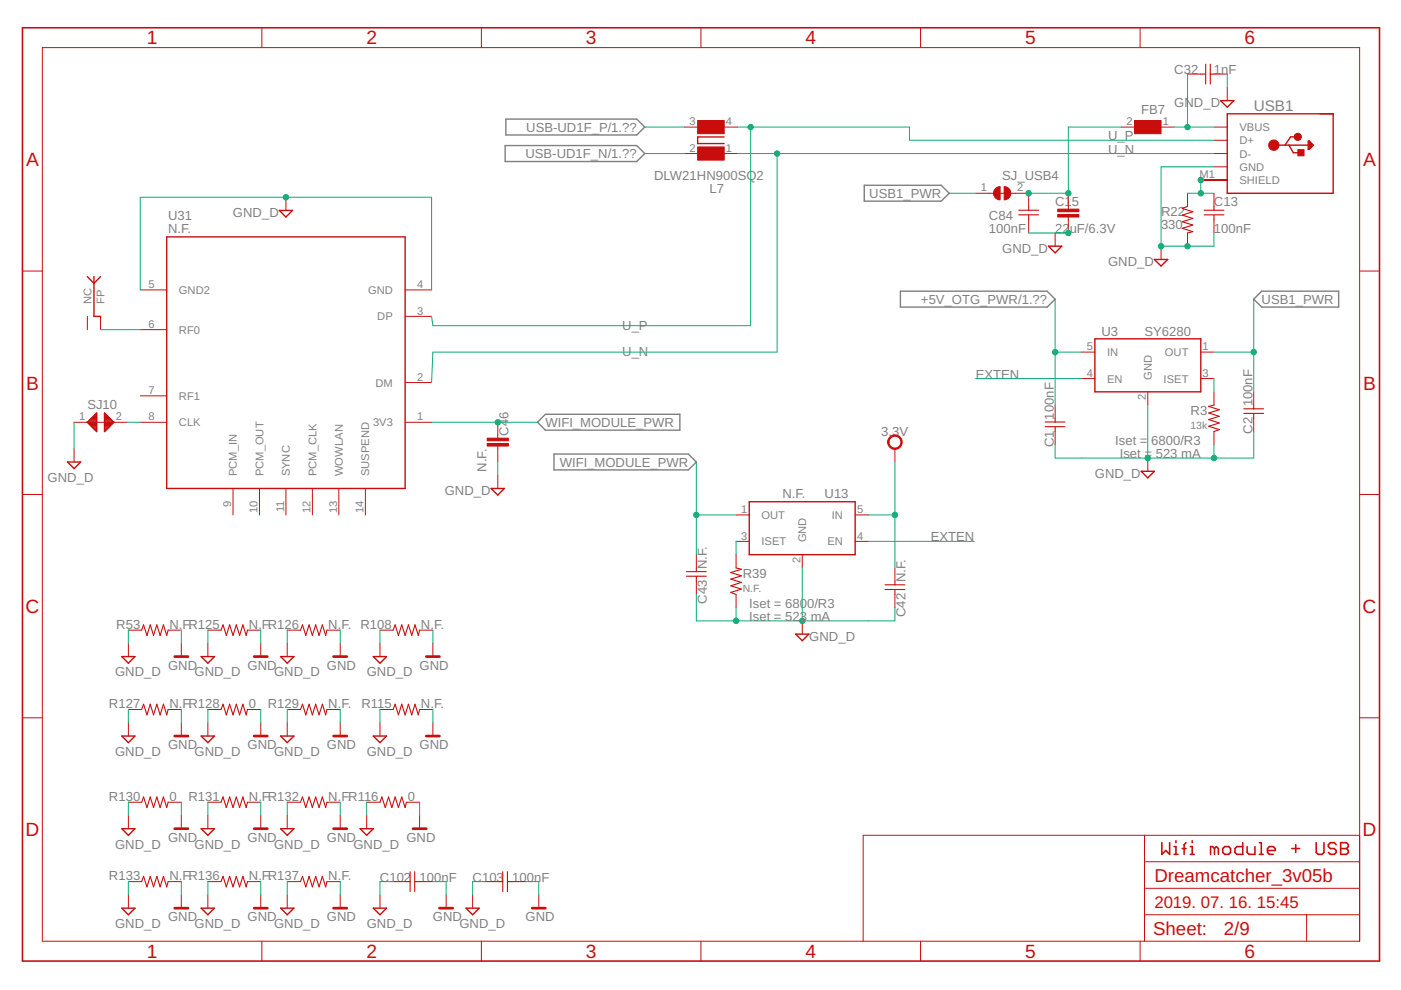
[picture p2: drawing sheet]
<svg xmlns="http://www.w3.org/2000/svg" width="297mm" height="210mm" viewBox="0 0 297 210" stroke-linecap="round" stroke-linejoin="round" font-family="sans-serif">
<path d="M107.1 30.9h27.9l1.7 1.7-1.7 1.6h-27.9zM107.3 25.3h27.7l1.7 1.6-1.7 1.7h-27.7zM183.2 39.3h16.4l1.7 1.7-1.7 1.7h-16.4zM190.9 61.7h31.1l1.7 1.7-1.7 1.7h-31.1zM267.5 61.7h16.3v3.4h-16.3l-1.7-1.7zM115.6 87.8h28.5v3.4h-28.5l-1.6-1.7zM117.5 96.3h28.4l1.7 1.7-1.7 1.6h-28.4z" fill="none" stroke="#808080" stroke-width=".3"/>
<g fill="none" stroke="#c90d0c" stroke-width=".34">
<path d="M4.8 5.9h287.7v197.9h-287.7zM246.3 178.7v2.4l.9-.8 .8 .8v-2.4M248.9 179.5h.4v1.6M249.3 178.3v.4M250.6 179.9h.9M251.5 178.7l-.4 .4v2M252.4 179.5h.4v1.6M252.8 178.3v.4M257.5 179.9l-.4-.4h-.4v1.6M257.5 179.9v1.2M257.5 179.9l.4-.4 .4 .4v1.2M259.2 179.9l.5-.4h.8l.4 .4v.8l-.4 .4h-.8l-.5-.4z"/>
<path d="M263.5 178.7v2.4h-1.2l-.5-.4v-.8l.5-.4h1.2M264.4 179.5v1.2l.4 .4h1.3v-1.6M267 178.7h.4v2.4M273.9 179.9h1.6M274.7 179.1v1.6M279.1 178.7v2l.4 .4h.8l.4-.4v-2M283.3 179.1l-.4-.4h-.8l-.5 .4v.4l.5 .4h.8l.4 .4v.4l-.4 .4h-.8l-.5-.4M284.2 178.7h1.3l.4 .4v.4l-.4 .4 .4 .4v.4l-.4 .4h-1.3zM284.2 179.9h1.3M248.9 181.1h.8M252.4 181.1h.8M267 181.1h.8"/>
<path d="M268.7 180.3h1.7v-.4l-.4-.4h-.9l-.4 .4v.8l.4 .4h.9"/>
</g>
<g fill="none" stroke="#c90d0c" stroke-width=".3">
<path d="M153.5 29h-5.6v1.4h5.6M258.8 21.3h2.8l-1.4 1.4zM260.2 24.1h22.5v16.9h-22.5zM270.1 30.8h7.3M273.3 30.8l.9 1.6h1.3M274.7 29h-1.1l-1.1 1.8M277.4 29.9h.2l.9 .9-.9 .9h-.2zM277.6 29.9v1.6M278 30.8l-.2 .4v-.8l.5 .4M18.5 58.7l1.4 1.4 1.4-1.4M19.9 58.7v8.4h1.4M35.3 50.2h50.6v53.4h-50.6z"/>
<path d="M59.2 44.6h2.8l-1.4 1.4zM222.3 52.2h2.8l-1.4 1.4zM244.8 55h2.8l-1.4 1.4zM232.1 71.8h22.5v11.3h-22.5zM14.3 98h2.8l-1.4 1.4zM18.5 89.5l2-1.9v3.9zM18.5 89.5h2M18.7 89.8h1.8M18.8 89.3h1.7M19 90h1.5M19 89h1.5M19.2 90.3h1.3"/>
<path d="M19.3 88.8h1.2M19.5 90.5h1M19.5 88.5h1M19.7 90.8h.8M19.8 88.3h.7M20 91h.5M20 88h.5M20.2 91.2h.3M20.3 87.8h.2M22.2 91.2h.2M22.2 91h.5M22.2 90.8h.7"/>
<path d="M22.2 90.5h1M22.2 90.3h1.2M22.2 90h1.5M22.2 89.8h1.7M22.2 89.5h1.9M22.2 89.3h1.7M22.2 89h1.4M22.2 88.8h1.2M22.2 88.5h.9M22.2 88.3h.7M22.2 88h.4M22.2 87.8h.2"/>
<path d="M22.2 87.6l1.9 1.9-1.9 2zM242 99.9h2.8l-1.4 1.4zM104.1 103.6h2.8l-1.4 1.4zM158.9 106.4h22.4v11.2h-22.4zM25.8 139.2h2.8l-1.4 1.4zM42.7 139.2h2.8l-1.4 1.4zM59.5 139.2h2.8l-1.4 1.4zM79.1 139.2h2.9l-1.4 1.4zM168.7 134.5h2.8l-1.4 1.3zM25.8 156.1h2.8l-1.4 1.4zM42.7 156.1h2.8l-1.4 1.4zM59.5 156.1h2.8l-1.4 1.4z"/>
<path d="M79.1 156.1h2.9l-1.4 1.4zM25.8 175.7h2.8l-1.4 1.4zM42.7 175.7h2.8l-1.4 1.4zM59.5 175.7h2.8l-1.4 1.4zM76.3 175.7h2.8l-1.4 1.4zM25.8 192.6h2.8l-1.4 1.4zM42.7 192.6h2.8l-1.4 1.4zM59.5 192.6h2.8l-1.4 1.4zM79.1 192.6h2.9l-1.4 1.4zM98.8 192.6h2.8l-1.4 1.4z"/>
</g>
<g fill="#c90d0c" stroke="#c90d0c" stroke-width=".21">
<path d="M212.9 39.6a1.41 1.41 0 0 1 1.4 1.4 1.41 1.41 0 0 1-1.4 1.4z" fill-rule="evenodd"/>
<path d="M211.1 40l.9-.4v2.8a1.4 1.4 0 0 1-1.2-.9 1.4 1.4 0 0 1 .3-1.5z" fill-rule="evenodd"/>
<path d="M188.6 92.7a1.54 1.54 0 0 1 2.5 .2 1.54 1.54 0 0 1-.9 2.3 1.54 1.54 0 0 1-2-1.5h.3a1.26 1.26 0 0 1 1.8-1 1.26 1.26 0 0 1 .2 2.1 1.26 1.26 0 0 1-2-.8v-.3h-.3z" fill-rule="evenodd"/>
<circle cx="270.1" cy="30.8" r="1.11"/>
<circle cx="275.2" cy="29" r=".78"/>
</g>
<g fill="#c90d0c" stroke="#c90d0c" stroke-width=".21">
<path d="M275.2 31.7h1.3v1.3h-1.3z"/>
<path d="M240.5 25.5h5.7v2.8h-5.7z"/>
<path d="M224.3 44.3h4.4v.6h-4.4z"/>
<path d="M224.3 45.5h4.4v.5h-4.4z"/>
<path d="M147.9 31.2h5.6v2.8h-5.6z"/>
<path d="M147.9 25.5h5.6v2.8h-5.6z"/>
<path d="M103.3 94h4.5v.6h-4.5z"/>
<path d="M103.3 92.9h4.5v.6h-4.5z"/>
</g>
<g fill="none" stroke="#c90d0c" stroke-width=".21">
<path d="M9 10.1h279.3v189.5h-279.3zM55.5 5.9v4.2M102.1 5.9v4.2M148.6 5.9v4.2M195.2 5.9v4.2M241.7 5.9v4.2M251.8 15.7h2.8M257.4 15.7h2.8M260.2 18.5v2.8M145.1 32.6h2.8M145.1 26.9h2.8M153.5 32.6h2.8"/>
<path d="M153.5 26.9h2.8M237.7 26.9h2.8M246.2 26.9h2.8M254.6 38.2h5.6M257.4 29.7h2.8M257.4 32.6h2.8M257.4 26.9h2.8M257.4 35.4h2.8M4.8 57.5h4.2M60.6 41.8v2.8M206.9 41h3.8M211.1 41h2.8"/>
<path d="M214.3 41h3.8v2.8M218.1 46.6v2.8M223.7 49.4v2.8M226.5 41v3.3M226.5 46v3.4M246.2 52.2v2.8M251.8 41v2.8M251.8 49.4v2.8M257.4 41v2.8M257.4 46.6v2.8M288.3 57.5h4.2M18.5 67.1v2.8"/>
<path d="M21.3 67.1v2.8M29.7 61.5h5.6M29.7 69.9h5.6M85.9 67.1h5.6M85.9 61.5h5.6M229.3 74.7h2.8M254.6 74.7h2.8M15.7 89.5h11.2M15.7 95.1v2.9M29.7 89.5h5.6M29.7 83.9h5.6M85.9 89.5h5.6"/>
<path d="M85.9 81.1h5.6M105.5 89.5v3.4M105.5 94.6v3.4M189.7 95.1v2.9M223.7 85.9v2.8M223.7 91.5v2.8M229.3 80.3h2.8M243.4 83.1v2.8M243.4 97.1v2.8M254.6 80.3h2.8M257.4 83.1v2.8M257.4 91.5v2.8"/>
<path d="M265.8 83.1v2.8M265.8 88.7v2.8M4.8 104.8h4.2M49.4 103.6v5.6M55 103.6v5.6M60.6 103.6v5.6M66.2 103.6v5.6M71.8 103.6v5.6M77.5 103.6v5.6M105.5 100.8v2.8M147.6 117.6v2.8M156.1 114.8h2.8"/>
<path d="M156.1 109.2h2.8M156.1 117.6v2.8M170.1 117.6v2.8M181.3 114.8h2.8M181.3 109.2h2.8M288.3 104.8h4.2M27.2 136.4v2.8M27.2 133.6h2.8M35.6 133.6h2.8M38.4 136.4v2.8M44.1 136.4v2.8M44.1 133.6h2.8"/>
<path d="M52.5 133.6h2.8M55.3 136.4v2.8M60.9 136.4v2.8M60.9 133.6h2.8M69.3 133.6h2.8M72.1 136.4v2.8M80.6 136.4v2.8M80.6 133.6h2.8M89 133.6h2.8M91.8 136.4v2.8M147.6 123.2v2.8M156.1 126v2.8"/>
<path d="M170.1 131.6v2.9M189.7 120.4v2.8M189.7 126v2.8M4.8 152.2h4.2M27.2 153.2v2.9M27.2 150.4h2.8M35.6 150.4h2.8M38.4 153.2v2.9M44.1 153.2v2.9M44.1 150.4h2.8M52.5 150.4h2.8M55.3 153.2v2.9"/>
<path d="M60.9 153.2v2.9M60.9 150.4h2.8M69.3 150.4h2.8M72.1 153.2v2.9M80.6 153.2v2.9M80.6 150.4h2.8M89 150.4h2.8M91.8 153.2v2.9M288.3 152.2h4.2M27.2 172.9v2.8M27.2 170.1h2.8M35.6 170.1h2.8"/>
<path d="M38.4 172.9v2.8M44.1 172.9v2.8M44.1 170.1h2.8M52.5 170.1h2.8M55.3 172.9v2.8M60.9 172.9v2.8M60.9 170.1h2.8M69.3 170.1h2.8M72.1 172.9v2.8M77.7 170.1h2.9M77.7 172.9v2.8M86.2 170.1h2.8"/>
<path d="M89 172.9v2.8M242.7 177.1v22.5M288.3 177.1h-105.3v22.5M27.2 189.7v2.9M27.2 186.9h2.8M35.6 186.9h2.8M38.4 189.7v2.9M44.1 189.7v2.9M44.1 186.9h2.8M52.5 186.9h2.8M55.3 189.7v2.9M55.5 199.6v4.2"/>
<path d="M60.9 189.7v2.9M60.9 186.9h2.8M69.3 186.9h2.8M72.1 189.7v2.9M80.6 189.7v2.9M83.4 186.9h2.8M89 186.9h2.8M94.6 189.7v2.9M100.2 189.7v2.9M102.1 199.6v4.2M103 186.9h2.8M108.6 186.9h2.8"/>
<path d="M114.2 189.7v2.9M148.6 199.6v4.2M195.2 199.6v4.2M241.7 199.6v4.2M242.7 194h45.6M242.7 188.3h45.6M242.7 182.7h45.6M277 194v5.6"/>
</g>
<g fill="none" stroke="#c90d0c" stroke-width=".23">
<path d="M254.6 15.7h1M255.6 13.6v4.2M256.6 13.6v4.2M256.6 15.7h.8M216 45.6h4.2M216 44.6h4.2M218.1 43.8v.8M218.1 45.6v1M251.8 43.8l-1.1 .4 2.2 .7-2.2 .7 2.2 .7-2.2 .7 2.2 .7-2.2 .7 2.2 .7-1.1 .3M255.3 45.6h4.2M255.3 44.6h4.2M257.4 43.8v.8"/>
<path d="M257.4 45.6v1M221.6 90.5h4.2M221.6 89.5h4.2M223.7 88.7v.8M223.7 90.5v1M257.4 85.9l-1.1 .3 2.2 .7-2.2 .7 2.2 .7-2.2 .7 2.2 .7-2.2 .7 2.2 .7-1.1 .4M263.7 87.7h4.2M263.7 86.7h4.2M265.8 85.9v.8M265.8 87.7v1M30 133.6l.4-1.1 .8 2.2 .7-2.2 .7 2.2 .7-2.2 .7 2.2 .6-2.2 .7 2.2 .3-1.1M46.9 133.6l.4-1.1 .7 2.2 .7-2.2 .7 2.2 .7-2.2 .7 2.2 .7-2.2 .7 2.2 .3-1.1"/>
<path d="M63.7 133.6l.4-1.1 .7 2.2 .7-2.2 .7 2.2 .7-2.2 .7 2.2 .7-2.2 .7 2.2 .3-1.1M83.4 133.6l.4-1.1 .7 2.2 .7-2.2 .7 2.2 .7-2.2 .7 2.2 .7-2.2 .7 2.2 .3-1.1M145.5 122.2h4.2M145.5 121.2h4.2M147.6 120.4v.8M147.6 122.2v1M156.1 120.4l1.1 .3-2.3 .7 2.3 .7-2.3 .7 2.3 .7-2.3 .7 2.3 .7-2.3 .7 1.2 .4M187.6 125h4.3M187.6 124h4.3M189.7 123.2v.8M189.7 125v1M30 150.4l.4-1.1 .8 2.3 .7-2.3 .7 2.3 .7-2.3 .7 2.3 .6-2.3 .7 2.3 .3-1.2"/>
<path d="M46.9 150.4l.4-1.1 .7 2.3 .7-2.3 .7 2.3 .7-2.3 .7 2.3 .7-2.3 .7 2.3 .3-1.2M63.7 150.4l.4-1.1 .7 2.3 .7-2.3 .7 2.3 .7-2.3 .7 2.3 .7-2.3 .7 2.3 .3-1.2M83.4 150.4l.4-1.1 .7 2.3 .7-2.3 .7 2.3 .7-2.3 .7 2.3 .7-2.3 .7 2.3 .3-1.2M30 170.1l.4-1.1 .8 2.2 .7-2.2 .7 2.2 .7-2.2 .7 2.2 .6-2.2 .7 2.2 .3-1.1M46.9 170.1l.4-1.1 .7 2.2 .7-2.2 .7 2.2 .7-2.2 .7 2.2 .7-2.2 .7 2.2 .3-1.1M63.7 170.1l.4-1.1 .7 2.2 .7-2.2 .7 2.2 .7-2.2 .7 2.2 .7-2.2 .7 2.2 .3-1.1M80.6 170.1l.4-1.1 .7 2.2 .7-2.2 .7 2.2 .7-2.2 .7 2.2 .7-2.2 .7 2.2 .3-1.1M30 186.9l.4-1.1 .8 2.2 .7-2.2 .7 2.2 .7-2.2 .7 2.2 .6-2.2 .7 2.2 .3-1.1M46.9 186.9l.4-1.1 .7 2.2 .7-2.2 .7 2.2 .7-2.2 .7 2.2 .7-2.2 .7 2.2 .3-1.1M63.7 186.9l.4-1.1 .7 2.2 .7-2.2 .7 2.2 .7-2.2 .7 2.2 .7-2.2 .7 2.2 .3-1.1M86.2 186.9h.8M87 184.8v4.2"/>
<path d="M87.9 184.8v4.2M88 186.9h1M105.8 186.9h.8M106.6 184.8v4.2M107.6 184.8v4.2M107.6 186.9h1"/>
</g>
<g fill="none" stroke="#c90d0c" stroke-width=".57">
<path d="M37 139.2h2.9M53.9 139.2h2.8M70.7 139.2h2.8M90.4 139.2h2.8M37 156.1h2.9M53.9 156.1h2.8M70.7 156.1h2.8M90.4 156.1h2.8M37 175.7h2.9M53.9 175.7h2.8M70.7 175.7h2.8M87.6 175.7h2.8"/>
<path d="M37 192.6h2.9M53.9 192.6h2.8M70.7 192.6h2.8M93.2 192.6h2.8M112.8 192.6h2.8"/>
</g>
<g fill="none" stroke="#0dab76" stroke-width=".21">
<path d="M251.8 15.7v11.2M260.2 15.7v2.8M136.7 26.9h8.4M136.7 32.6h8.4M156.3 26.9h36.5v2.8h64.6M156.3 32.6h101.1M159.2 26.9v42.1h-67.4l-.3-1.9M164.8 32.6v42.1h-73l-.3 6.4M237.7 26.9h-11.2v14.1h-8.4M249 26.9h8.4M254.6 38.2v2.8M257.4 35.4h-11.2v16.8h11.2v-2.8"/>
<path d="M201.3 41h5.6M218.1 49.4h8.4M251.8 41h5.6M21.3 69.9h8.4M29.7 61.5v-19.7h61.8v19.7M223.7 63.4v22.5M223.7 74.7h5.6M257.4 74.7h8.4M265.8 63.4v19.7M15.7 89.5v5.6M26.9 89.5h2.8M91.5 89.5h22.5"/>
<path d="M105.5 98v2.8M147.6 98v19.6M189.7 98v22.4M206.9 80.3h22.4M243.4 85.9v11.2M257.4 80.3v2.8M257.4 94.3v2.8M265.8 91.5v5.6h-42.1v-2.8M147.6 109.2h8.5M156.1 114.8v2.8M184.1 114.8h22.5M184.1 109.2h5.6"/>
<path d="M27.2 133.6v2.8M38.4 133.6v2.8M44.1 133.6v2.8M55.3 133.6v2.8M60.9 133.6v2.8M72.1 133.6v2.8M80.6 133.6v2.8M91.8 133.6v2.8M147.6 126v5.6h42.1v-2.8M156.1 128.8v2.8M170.1 120.4v11.2M27.2 150.4v2.8"/>
<path d="M38.4 150.4v2.8M44.1 150.4v2.8M55.3 150.4v2.8M60.9 150.4v2.8M72.1 150.4v2.8M80.6 150.4v2.8M91.8 150.4v2.8M27.2 170.1v2.8M38.4 170.1v2.8M44.1 170.1v2.8M55.3 170.1v2.8M60.9 170.1v2.8"/>
<path d="M72.1 170.1v2.8M77.7 170.1v2.8M89 170.1v2.8M27.2 186.9v2.8M38.4 186.9v2.8M44.1 186.9v2.8M55.3 186.9v2.8M60.9 186.9v2.8M72.1 186.9v2.8M83.4 186.9h-2.8v2.8M91.8 186.9h2.8v2.8M103 186.9h-2.8v2.8"/>
<path d="M111.4 186.9h2.8v2.8"/>
</g>
<g fill="#0dab76" stroke="#0dab76" stroke-width=".21">
<circle cx="251.8" cy="26.9" r=".57"/>
<circle cx="218.1" cy="41" r=".57"/>
<circle cx="226.5" cy="41" r=".57"/>
<circle cx="254.6" cy="38.2" r=".57"/>
<circle cx="254.6" cy="41" r=".57"/>
<circle cx="251.8" cy="52.2" r=".57"/>
<circle cx="246.2" cy="52.2" r=".57"/>
<circle cx="226.5" cy="49.4" r=".57"/>
<circle cx="243.4" cy="97.1" r=".57"/>
<circle cx="257.4" cy="97.1" r=".57"/>
<circle cx="60.6" cy="41.8" r=".57"/>
<circle cx="170.1" cy="131.6" r=".57"/>
<circle cx="156.1" cy="131.6" r=".57"/>
<circle cx="265.8" cy="74.7" r=".57"/>
<circle cx="223.7" cy="74.7" r=".57"/>
<circle cx="189.7" cy="109.2" r=".57"/>
<circle cx="147.6" cy="109.2" r=".57"/>
<circle cx="105.5" cy="89.5" r=".57"/>
<circle cx="159.2" cy="26.9" r=".57"/>
<circle cx="164.8" cy="32.6" r=".57"/>
</g>
<g font-size="4.1" fill="#c90d0c">
<text x="31.1" y="9.4">1</text>
<text x="77.7" y="9.4">2</text>
<text x="124.2" y="9.4">3</text>
<text x="170.8" y="9.4">4</text>
<text x="217.3" y="9.4">5</text>
<text x="263.9" y="9.4">6</text>
<text x="5.5" y="35.2">A</text>
<text x="289" y="35.2">A</text>
<text x="5.5" y="82.6">B</text>
<text x="289" y="82.6">B</text>
<text x="5.4" y="130">C</text>
<text x="288.9" y="130">C</text>
<text x="5.4" y="177.3">D</text>
<text x="288.9" y="177.3">D</text>
<text x="31.1" y="203.1">1</text>
<text x="77.7" y="203.1">2</text>
<text x="124.2" y="203.1">3</text>
<text x="170.8" y="203.1">4</text>
<text x="217.3" y="203.1">5</text>
<text x="263.9" y="203.1">6</text>
</g>
<g font-size="4" fill="#c90d0c">
<text x="244.8" y="186.9">Dreamcatcher_3v05b</text>
<text x="244.5" y="198.3">Sheet:</text>
<text x="259.5" y="198.2">2/9</text>
</g>
<text font-size="3.6" fill="#c90d0c" x="244.8" y="192.5">2019. 07. 16. 15:45</text>
<text font-size="3.2" fill="#808080" x="265.8" y="23.6">USB1</text>
<g font-size="2.8" fill="#808080">
<text x="249" y="15.7">C3</text>
<text x="252.5" y="15.7">2</text>
<text x="257.4" y="15.7">1n</text>
<text x="260.5" y="15.7">F</text>
<text x="249" y="22.7">GND_D</text>
<text x="111.6" y="27.9">USB-UD1F_P/1.??</text>
<text x="234.9" y="29.7">U_P</text>
<text x="242" y="24.1">FB7</text>
<text x="111.4" y="33.5">USB-UD1F_N/1.??</text>
<text x="234.9" y="32.6">U_N</text>
<text x="138.7" y="38.2">DLW21HN900SQ2</text>
<text x="150.4" y="41">L7</text>
<text x="184.3" y="42">USB1_PWR</text>
<text x="212.5" y="38.2">SJ_USB4</text>
<text x="35.6" y="46.6">U31</text>
<text x="49.4" y="46">GND_D</text>
<text x="209.7" y="46.6">C84</text>
<text x="223.7" y="43.8">C15</text>
<text x="246.2" y="45.7">R22</text>
<text x="257.4" y="43.8">C13</text>
<text x="35.6" y="49.4">N.F.</text>
<text x="209.7" y="49.4">100nF</text>
<text x="212.5" y="53.6">GND_D</text>
<text x="223.7" y="49.4">22</text>
<text x="226.8" y="49.4">uF/6.3V</text>
<text x="246.2" y="48.6">330</text>
<text x="257.4" y="49.4">100nF</text>
<text x="234.9" y="56.4">GND_D</text>
<text x="195.3" y="64.4">+5V_OTG_PWR/1.??</text>
<text x="267.5" y="64.4">USB1_PWR</text>
<text x="131.9" y="69.9">U_P</text>
<text x="233.5" y="71.1">U3</text>
<text x="242.7" y="71.1">SY6280</text>
<text x="131.9" y="75.5">U_N</text>
<text x="206.9" y="80.3">EXTEN</text>
<text x="18.5" y="86.7">SJ10</text>
<text x="107.8" y="88.8" transform="rotate(-90 107.8 88.8)">6</text>
<text x="223.4" y="89" transform="rotate(-90 223.4 89)">100nF</text>
<text x="252.4" y="88">R3</text>
<text x="265.5" y="86.2" transform="rotate(-90 265.5 86.2)">100nF</text>
<text x="107.8" y="92.3" transform="rotate(-90 107.8 92.3)">C4</text>
<text x="115.6" y="90.5">WIFI_MODULE_PWR</text>
<text x="186.9" y="92.3">3.3V</text>
<text x="223.4" y="94.8" transform="rotate(-90 223.4 94.8)">C1</text>
<text x="236.5" y="94.3">Iset =</text>
<text x="244.1" y="94.3">6800/R3</text>
<text x="265.5" y="92" transform="rotate(-90 265.5 92)">C2</text>
<text x="103.1" y="100.1" transform="rotate(-90 103.1 100.1)">N.F.</text>
<text x="118.7" y="98.9">WIFI_MODULE_PWR</text>
<text x="232.1" y="101.3">GND_D</text>
<text x="237.4" y="97.1">Iset = 523 mA</text>
<text x="10.1" y="102.2">GND_D</text>
<text x="94.3" y="105">GND_D</text>
<text x="165.9" y="105.7">N.F.</text>
<text x="174.8" y="105.7">U13</text>
<text x="197.4" y="114.8">EXTEN</text>
<text x="149.9" y="120.7" transform="rotate(-90 149.9 120.7)">N.F.</text>
<text x="157.5" y="122.5">R39</text>
<text x="192" y="123.5" transform="rotate(-90 192 123.5)">N.F.</text>
<text x="149.9" y="128" transform="rotate(-90 149.9 128)">C43</text>
<text x="158.9" y="128.8">Iset = 6800/R3</text>
<text x="158.9" y="131.6">Iset = 523 mA</text>
<text x="192" y="130.8" transform="rotate(-90 192 130.8)">C42</text>
<text x="24.6" y="133.3">R53</text>
<text x="35.9" y="133.3">N.FR125</text>
<text x="40.1" y="133.3">.</text>
<text x="52.8" y="133.3">N.FR126</text>
<text x="56.9" y="133.3">.</text>
<text x="69.6" y="133.3">N.F. R108</text>
<text x="89.3" y="133.3">N.F.</text>
<text x="171.6" y="135.8">GND_D</text>
<text x="24.4" y="143.4">GND_D</text>
<text x="35.6" y="142">GND</text>
<text x="41.3" y="143.4">GND_D</text>
<text x="52.5" y="142">GND</text>
<text x="58.1" y="143.4">GND_D</text>
<text x="69.3" y="142">GND</text>
<text x="77.7" y="143.4">GND_D</text>
<text x="89" y="142">GND</text>
<text x="23.1" y="150.2">R127</text>
<text x="35.9" y="150.2">N.FR128</text>
<text x="40.1" y="150.2">.</text>
<text x="52.8" y="150.2">0</text>
<text x="56.8" y="150.2">R129</text>
<text x="69.6" y="150.2">N.F.</text>
<text x="76.6" y="150.2">R115</text>
<text x="89.3" y="150.2">N.F.</text>
<text x="24.4" y="160.3">GND_D</text>
<text x="35.6" y="158.9">GND</text>
<text x="41.3" y="160.3">GND_D</text>
<text x="52.5" y="158.9">GND</text>
<text x="58.1" y="160.3">GND_D</text>
<text x="69.3" y="158.9">GND</text>
<text x="77.7" y="160.3">GND_D</text>
<text x="89" y="158.9">GND</text>
<text x="23.1" y="169.8">R130</text>
<text x="35.9" y="169.8">0</text>
<text x="39.9" y="169.8">R131</text>
<text x="52.8" y="169.8">N.FR132</text>
<text x="56.9" y="169.8">.</text>
<text x="69.6" y="169.8">N.F.R116</text>
<text x="86.4" y="169.8">0</text>
<text x="24.4" y="179.9">GND_D</text>
<text x="35.6" y="178.5">GND</text>
<text x="41.3" y="179.9">GND_D</text>
<text x="52.5" y="178.5">GND</text>
<text x="58.1" y="179.9">GND_D</text>
<text x="69.3" y="178.5">GND</text>
<text x="74.9" y="179.9">GND_D</text>
<text x="86.2" y="178.5">GND</text>
<text x="23.1" y="186.6">R133</text>
<text x="35.9" y="186.6">N.FR136</text>
<text x="40.1" y="186.6">.</text>
<text x="52.8" y="186.6">N.FR137</text>
<text x="56.9" y="186.6">.</text>
<text x="69.6" y="186.6">N.F.</text>
<text x="80.6" y="186.9">C102</text>
<text x="89" y="186.9">100n</text>
<text x="95.2" y="186.9">F</text>
<text x="100.2" y="186.9">C103</text>
<text x="108.6" y="186.9">100n</text>
<text x="114.8" y="186.9">F</text>
<text x="24.4" y="196.8">GND_D</text>
<text x="35.6" y="195.4">GND</text>
<text x="41.3" y="196.8">GND_D</text>
<text x="52.5" y="195.4">GND</text>
<text x="58.1" y="196.8">GND_D</text>
<text x="69.3" y="195.4">GND</text>
<text x="77.7" y="196.8">GND_D</text>
<text x="91.8" y="195.4">GND</text>
<text x="97.4" y="196.8">GND_D</text>
<text x="111.4" y="195.4">GND</text>
</g>
<g font-size="2.4" fill="#808080">
<text x="146.2" y="26.5">3</text>
<text x="153.9" y="26.5">4</text>
<text x="238.8" y="26.5">2</text>
<text x="246.6" y="26.5">1</text>
<text x="262.8" y="27.8">VBUS</text>
<text x="146.2" y="32.2">2</text>
<text x="153.9" y="32.2">1</text>
<text x="262.8" y="30.6">D+</text>
<text x="262.8" y="33.4">D-</text>
<text x="208" y="40.6">1</text>
<text x="215.7" y="40.6">2</text>
<text x="254.3" y="37.8">M1</text>
<text x="262.8" y="36.2">GND</text>
<text x="262.8" y="39">SHIELD</text>
<text x="19.4" y="64.5" transform="rotate(-90 19.4 64.5)">NC</text>
<text x="22.2" y="64.5" transform="rotate(-90 22.2 64.5)">FP</text>
<text x="31.5" y="61.1">5</text>
<text x="37.9" y="62.3">GND2</text>
<text x="78" y="62.3">GND</text>
<text x="88.5" y="61.1">4</text>
<text x="31.5" y="69.5">6</text>
<text x="37.9" y="70.7">RF0</text>
<text x="80" y="67.9">DP</text>
<text x="88.5" y="66.7">3</text>
<text x="230.4" y="74.3">5</text>
<text x="234.7" y="75.5">IN</text>
<text x="247" y="75.5">OUT</text>
<text x="255" y="74.3">1</text>
<text x="31.5" y="83.5">7</text>
<text x="79.6" y="82">DM</text>
<text x="88.5" y="80.7">2</text>
<text x="230.4" y="79.9">4</text>
<text x="234.7" y="81.1">EN</text>
<text x="244.2" y="80.5" transform="rotate(-90 244.2 80.5)">GND</text>
<text x="246.7" y="81.1">ISET</text>
<text x="255" y="79.9">3</text>
<text x="16.8" y="89.1">1</text>
<text x="24.5" y="89.1">2</text>
<text x="31.5" y="89.1">8</text>
<text x="37.9" y="84.8">RF1</text>
<text x="88.5" y="89.1">1</text>
<text x="243" y="84.8" transform="rotate(-90 243 84.8)">2</text>
<text x="37.9" y="90.4">CLK</text>
<text x="79.1" y="90.4">3V3</text>
<text x="50.2" y="101" transform="rotate(-90 50.2 101)">PCM_IN</text>
<text x="55.8" y="101" transform="rotate(-90 55.8 101)">PCM_OUT</text>
<text x="61.5" y="101" transform="rotate(-90 61.5 101)">SYNC</text>
<text x="67.1" y="101" transform="rotate(-90 67.1 101)">PCM_CLK</text>
<text x="72.7" y="101" transform="rotate(-90 72.7 101)">WOWLAN</text>
<text x="78.3" y="101" transform="rotate(-90 78.3 101)">SUSPEND</text>
<text x="49" y="107.5" transform="rotate(-90 49 107.5)">9</text>
<text x="54.6" y="108.8" transform="rotate(-90 54.6 108.8)">10</text>
<text x="60.2" y="108.6" transform="rotate(-90 60.2 108.6)">11</text>
<text x="65.8" y="108.8" transform="rotate(-90 65.8 108.8)">12</text>
<text x="71.5" y="108.8" transform="rotate(-90 71.5 108.8)">13</text>
<text x="77.1" y="108.8" transform="rotate(-90 77.1 108.8)">14</text>
<text x="157.2" y="108.8">1</text>
<text x="161.4" y="110">OUT</text>
<text x="176.4" y="110">IN</text>
<text x="181.7" y="108.8">5</text>
<text x="157.2" y="114.4">3</text>
<text x="161.4" y="115.6">ISET</text>
<text x="169.7" y="119.3" transform="rotate(-90 169.7 119.3)">2</text>
<text x="170.9" y="115" transform="rotate(-90 170.9 115)">GND</text>
<text x="175.4" y="115.6">EN</text>
<text x="181.7" y="114.4">4</text>
</g>
<g font-size="2.2" fill="#808080">
<text x="252.4" y="91">13k</text>
<text x="157.5" y="125.5">N.F.</text>
</g>
</svg>
